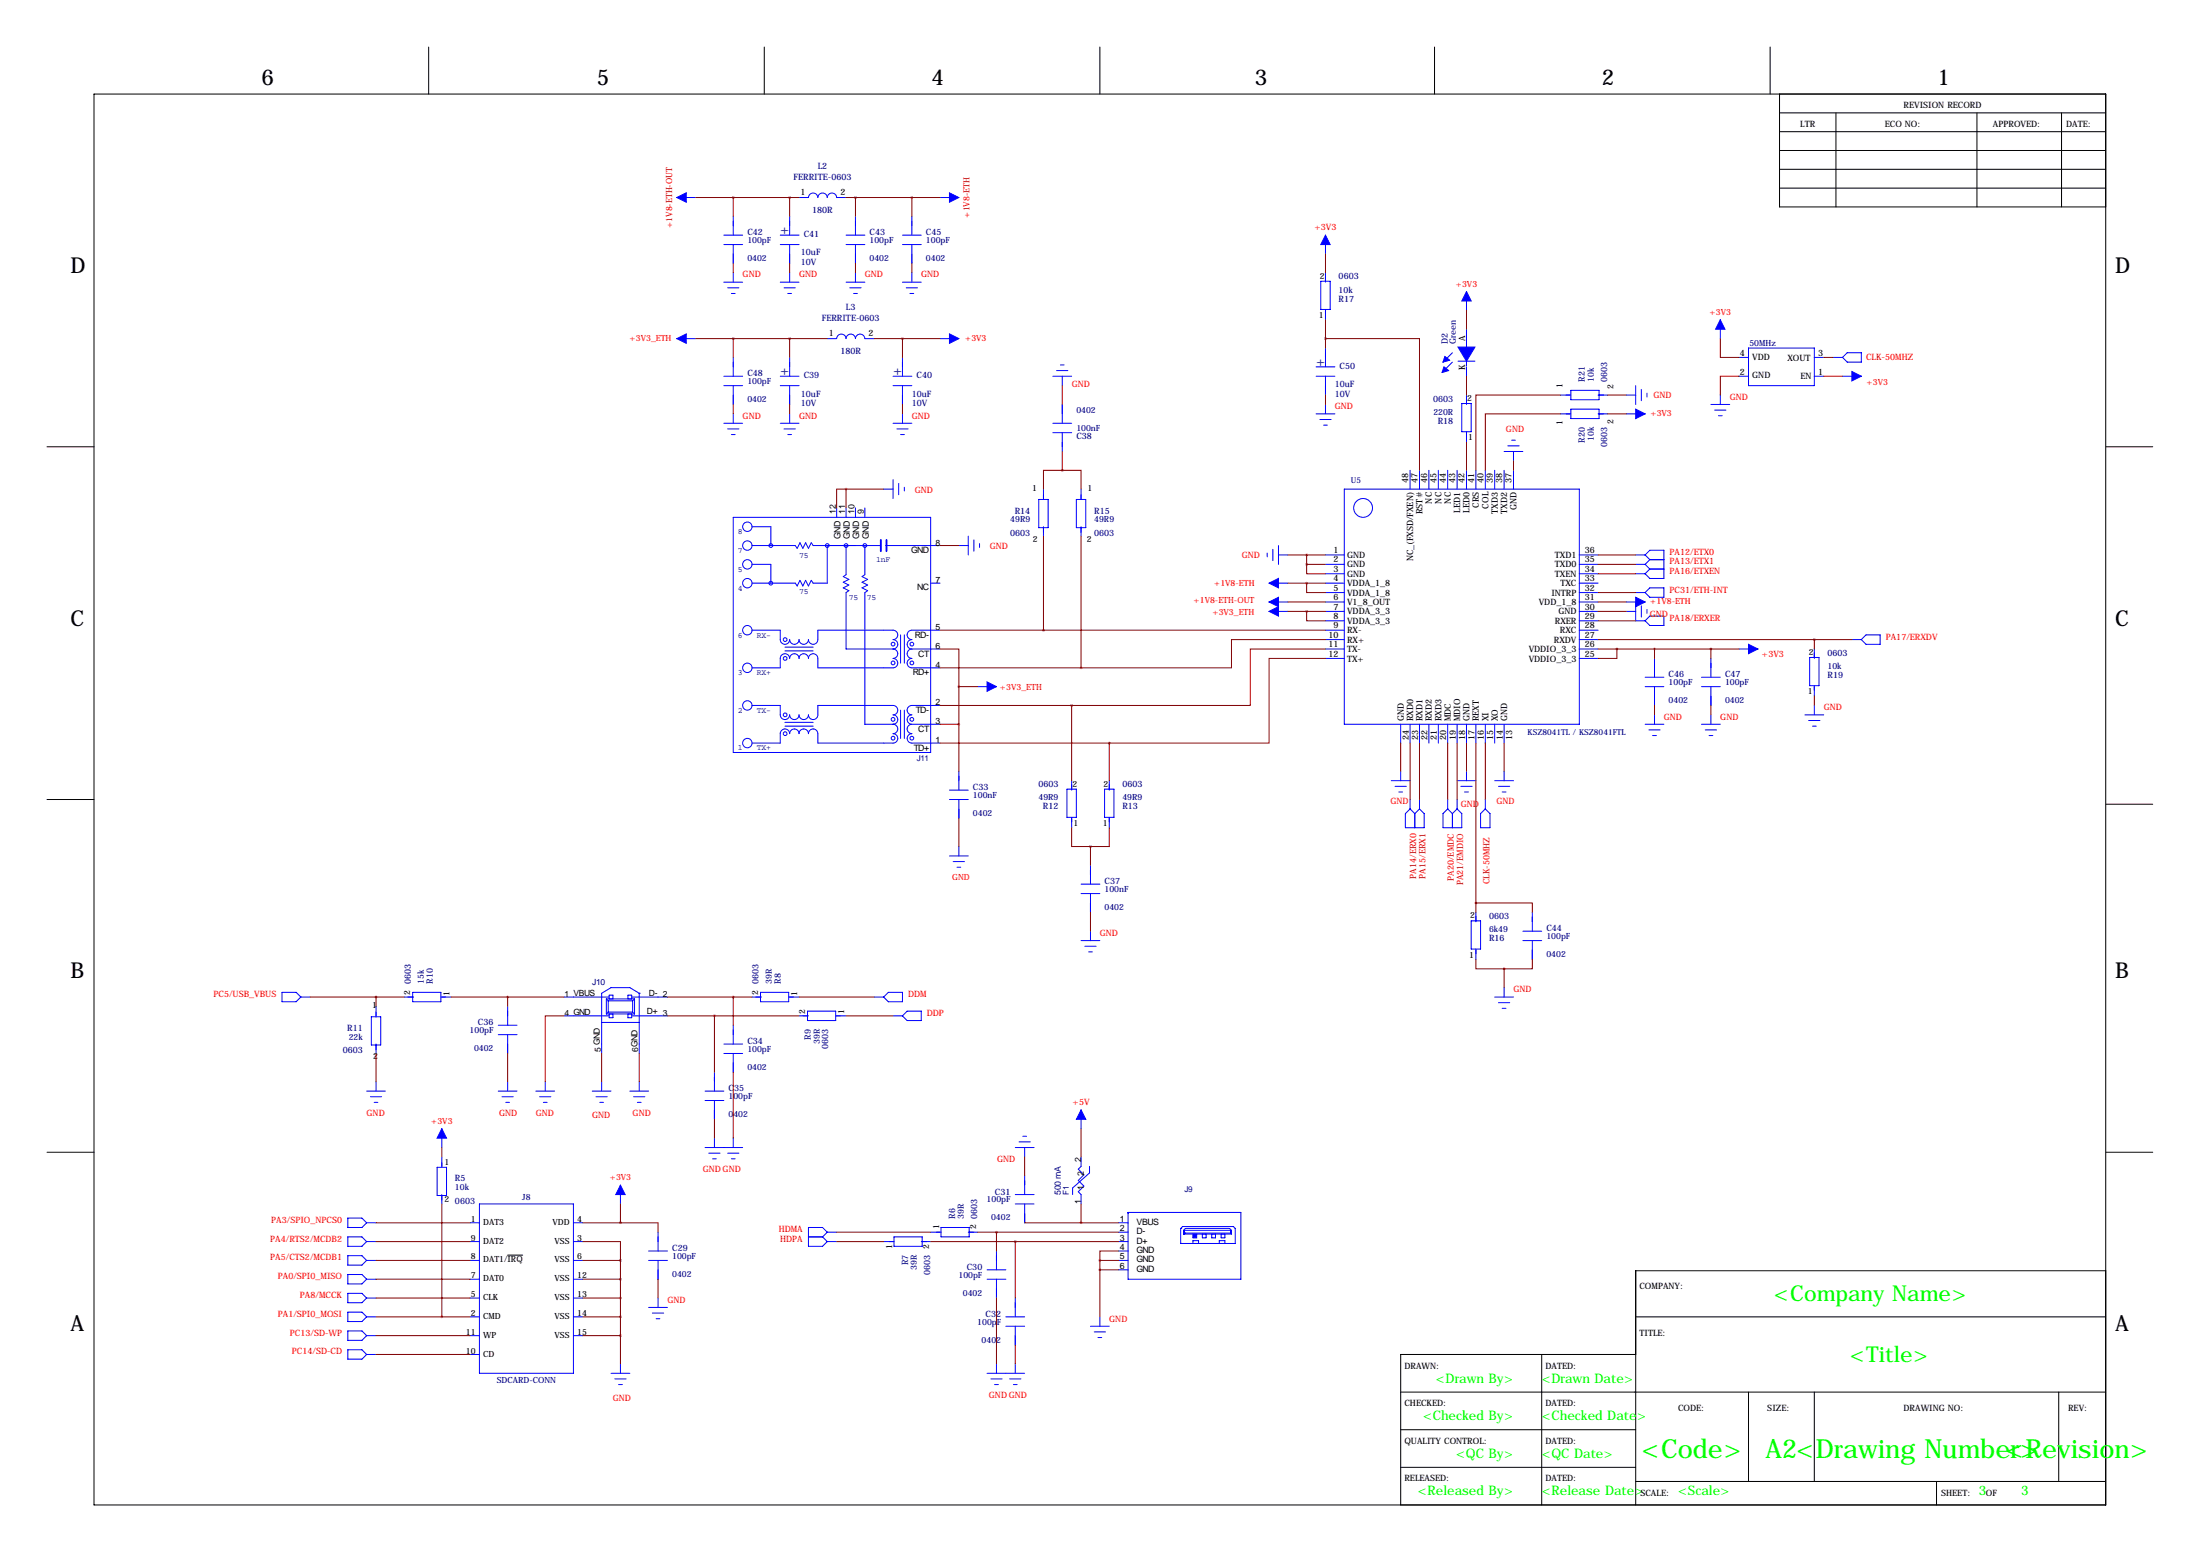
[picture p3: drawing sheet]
<svg xmlns="http://www.w3.org/2000/svg" width="594mm" height="419mm" viewBox="0 0 594 419" stroke-linecap="round" stroke-linejoin="round" font-family="sans-serif">
<g fill="none" stroke="#000" stroke-width=".27">
<path d="M115.8 12.7v12.7M206.5 12.7v12.7M297.2 12.7v12.7M387.6 12.7v12.7M478.3 12.7v12.7M25.4 25.4h543.6v381h-543.6zM480.8 25.4v30.5h88.2M480.8 30.5h88.2M480.8 35.6h88.2M496.1 30.5v25.4M534.2 30.5v25.4M557 30.5v25.4"/>
<path d="M480.8 40.6h88.2M480.8 45.7h88.2M480.8 50.8h88.2M12.7 120.6h12.7M569 120.6h12.7M12.7 215.9h12.7M569 217.2h12.7M12.7 311.1h12.7M569 311.1h12.7M137.1 338.9h4.1M442 355.6h127M569 343.2h-127v63.2"/>
<path d="M378.5 375.9h190.5M416.6 365.8v40.6M442 365.8h-63.5v40.6M472.4 375.9v24.1M490.2 375.9v24.1M556.3 375.9v24.1M378.5 386.1h63.5M378.5 396.2h63.5M442 400h127M523.2 400v6.4"/>
</g>
<g fill="none" stroke="#00f" stroke-width=".27">
<path d="M182.9 53.3h5.1M198.1 58.4v5.1M213.4 58.4v5.1M215.9 53.3h2.5M218.4 53.3a1.27 1.27 0 0 1 1.3-1.2 1.27 1.27 0 0 1 1.3 1.2M221 53.3a1.27 1.27 0 0 1 1.3-1.2 1.27 1.27 0 0 1 1.2 1.2M223.5 53.3a1.27 1.27 0 0 1 1.3-1.2 1.27 1.27 0 0 1 1.3 1.2h2.5M231.1 58.4v5.1M246.4 58.4v5.1M254 53.3h5.1M195.6 63.5h5.1M195.6 66h5.1"/>
<path d="M195.6 76.2h5.1M196.6 77.7h3M197.6 79.2h1M198.1 66v5.1M198.1 73.7v2.5M210.8 63.5h5.1M210.8 66h5.1M210.8 76.2h5.1M211.8 77.7h3.1M212.9 79.2h1M213.4 66v5.1M213.4 73.7v2.5"/>
<path d="M228.6 63.5h5.1M228.6 66h5.1M228.6 76.2h5.1M229.6 77.7h3.1M230.6 79.2h1M231.1 66v5.1M231.1 73.7v2.5M243.8 63.5h5.1M243.8 66h5.1M243.8 76.2h5.1M244.9 77.7h3M245.9 79.2h1"/>
<path d="M246.4 66v5.1M246.4 73.7v2.5M356.9 75.9h2.5v7.7h-2.5zM358.1 63.5v5.1M358.1 73.7v2.5M396.2 78.7v5.1M182.9 91.4h5.1M198.1 96.5v5.1M213.4 96.5v5.1M223.5 91.4h2.6M226.1 91.4a1.27 1.27 0 0 1 1.2-1.2 1.27 1.27 0 0 1 1.3 1.2M228.6 91.4a1.27 1.27 0 0 1 1.3-1.2 1.27 1.27 0 0 1 1.2 1.2"/>
<path d="M231.1 91.4a1.27 1.27 0 0 1 1.3-1.2 1.27 1.27 0 0 1 1.3 1.2h2.5M243.8 96.5v5.1M254 91.4h5.1M286.5 98.6h1M355.6 99.1h5.1M358.1 83.6v2.8M358.1 94v5.1M392.4 95.2l-2.5 2.6M392.4 97.8l-2.5 2.5M394 97.5h4.5M396.2 88.9v9.9M396.2 99.1v2.5"/>
<path d="M464.8 86.4v5M469.9 96.5h2.5M472.4 94h17.8v10.1h-17.8zM490.2 96.5h2.6M495.3 96.5h2.5M497.8 96.5l1.3-1.3h3.8v2.6h-3.8zM195.6 114.3h5.1M195.6 101.6h5.1M195.6 104.1h5.1M196.6 115.8h3M197.6 117.3h1M198.1 104.1v5.1"/>
<path d="M198.1 111.8v2.5M210.8 114.3h5.1M210.8 101.6h5.1M210.8 104.1h5.1M211.8 115.8h3.1M212.9 117.3h1M213.4 104.1v5.1M213.4 111.8v2.5M241.3 114.3h5.1M241.3 101.6h5.1M241.3 104.1h5.1M242.3 115.8h3.1"/>
<path d="M243.3 117.3h1M243.8 104.1v5.1M243.8 111.8v2.5M284.5 116.8h5.1M284.5 114.3h5.1M284.5 101.6h5.1M285.5 100.1h3M287 101.6v2.5M287 109.2v5.1M287 116.8v5.1M355.6 101.6h5.1M355.6 111.8h5.1"/>
<path d="M356.6 113.3h3.1M357.6 114.8h1M358.1 101.6v5.1M358.1 109.2v2.6M395 109h2.5v7.6h-2.5zM396.2 106.7v2.5M396.2 116.6v2.8M408.4 118.9h1M421.6 111.8h2.8M421.6 106.7h2.8M424.4 105.4h7.7v2.5h-7.7zM424.4 110.5h7.7v2.5h-7.7z"/>
<path d="M431.8 111.8h2.5M431.8 106.7h2.5M439.4 111.8h5.1M439.4 106.7h2.6M442 104.1v5.1M443.5 105.2v3M445 106.2v1M462.3 109.2h5.1M463.3 110.7h3M464.3 112.3h1M464.8 106.7v2.5M469.9 101.6h2.5"/>
<path d="M490.2 101.6h2.6M497.8 101.6h5.1M198.1 139.7h53.4v63.5h-53.4zM226.1 137.2v2.5M228.6 137.2v2.5M231.1 137.2v2.5M233.7 137.2v2.5M238.8 132.1h2.5M241.3 129.5v5.1M242.8 130.6v3M244.3 131.6v1M280.7 134.9h2.5v7.6h-2.5z"/>
<path d="M281.9 132.1v2.8M290.8 134.9h2.6v7.6h-2.6zM292.1 132.1v2.8M363.2 132.1h63.5v63.5h-63.5zM381 127v5.1M383.5 127v5.1M386.1 127v5.1M388.6 127v5.1M391.2 127v5.1M393.7 127v5.1M396.2 127v5.1M398.8 127v5.1"/>
<path d="M401.3 127v5.1M403.9 127v5.1M406.4 127v5.1M406.4 121.9h5.1M407.4 120.4h3.1M408.9 121.9v2.6M408.9 127v5.1M203.2 152.4h5.1v5.1M203.2 147.3h11.7l.5 .8 .8-1.5 .7 1.5 .8-1.5 .7 1.5 .8-1.5 .5 .7h18.3M203.2 142.2h5.1v5.1M223.5 147.3v10.2h-3.8l-.5-.8-.8 1.5-.7-1.5-.8 1.5-.7-1.5-.8 1.5-.5-.7h-11.7M228.6 147.3v7.9l-.8 .5 1.6 .8-1.6 .7 1.6 .8-1.6 .8 1.6 .7-.8 .5v15.3h12.7"/>
<path d="M233.7 147.3v7.9l-.8 .5 1.5 .8-1.5 .7 1.5 .8-1.5 .8 1.5 .7-.7 .5v35.6h7.6M239.3 147.3h14.7M251.5 157.5h2.5M259.1 147.3h2.5M261.6 144.8v5.1M263.1 145.8v3M264.7 146.8v1M281.9 142.2v2.6M292.1 142.2v2.6M342.4 149.4v1M342.9 157.5h5.1M343.9 148.3v3.1"/>
<path d="M345.4 149.9h2.6M345.4 147.3v5.1M358.1 152.4h5.1M358.1 157.5h5.1M358.1 154.9h5.1M358.1 149.9h5.1M426.7 152.4h5.1M426.7 157.5h5.1M426.7 154.9h5.1M426.7 149.9h5.1M442 152.4h2.5M442 154.9h2.5"/>
<path d="M442 149.9h2.5M444.5 149.9l1.3 1.2M444.5 149.9l1.3-1.3h3.8v7.6h-3.8l-1.3-1.3M444.5 152.4l1.3 1.3M445.8 151.1h3.8M445.8 153.7h3.8M445.8 151.1l-1.3 1.3M445.8 153.7l-1.3 1.2M203.2 170.2h7.6v2.5a1.27 1.27 0 0 0 1.3 1.3 1.27 1.27 0 0 0 1.3-1.3 1.27 1.27 0 0 0 1.2 1.3 1.27 1.27 0 0 0 1.3-1.3 1.27 1.27 0 0 0 1.3 1.3 1.27 1.27 0 0 0 1.2-1.3 1.27 1.27 0 0 0 1.3 1.3 1.27 1.27 0 0 0 1.3-1.3v-2.5h20.3a1.27 1.27 0 0 1 1.3 1.2 1.27 1.27 0 0 1-1.3 1.3 1.27 1.27 0 0 1 1.3 1.3 1.27 1.27 0 0 1-1.3 1.3M212.1 175.8h7.6M212.1 174.8h7.6M241.3 175.3a1.27 1.27 0 0 1 1.3 1.2 1.27 1.27 0 0 1-1.3 1.3 1.27 1.27 0 0 1 1.3 1.3 1.27 1.27 0 0 1-1.3 1.2h-20.3v-2.5a1.27 1.27 0 0 0-1.3-1.3 1.27 1.27 0 0 0-1.3 1.3 1.27 1.27 0 0 0-1.2-1.3 1.27 1.27 0 0 0-1.3 1.3 1.27 1.27 0 0 0-1.3-1.3 1.27 1.27 0 0 0-1.2 1.3 1.27 1.27 0 0 0-1.3-1.3 1.27 1.27 0 0 0-1.3 1.3v2.5h-7.6"/>
<path d="M241.3 175.3h.1M243.3 171.4v7.7M244.3 171.4v7.7M246.4 175.3a1.27 1.27 0 0 0-1.3 1.2 1.27 1.27 0 0 0 1.3 1.3 1.27 1.27 0 0 0-1.3 1.3 1.27 1.27 0 0 0 1.3 1.2h7.6M246.4 175.3h7.6M254 170.2h-7.6a1.27 1.27 0 0 0-1.3 1.3 1.27 1.27 0 0 0 1.3 1.2 1.27 1.27 0 0 0-1.3 1.3 1.27 1.27 0 0 0 1.3 1.3M342.9 165.1h5.1M342.9 162.6h5.1M358.1 167.6h5.1M358.1 170.2h5.1M358.1 172.7h5.1M358.1 175.3h5.1"/>
<path d="M358.1 177.8h5.1M358.1 160h5.1M358.1 165.1h5.1M358.1 162.6h5.1M426.7 167.6h5.1M426.7 170.2h5.1M426.7 172.7h5.1M426.7 175.3h5.1M426.7 177.8h5.1M426.7 160h5.1M426.7 165.1h5.1M426.7 162.6h5.1"/>
<path d="M439.4 165.1h2.6M439.4 162.6h5.1M442 162.6v5h2.5M442 160h2.5M443.5 163.6v3M444.5 160l1.3-1.2h3.8v2.5h-3.8zM445 164.6v1M445.8 166.4h3.8v2.5h-3.8l-1.3-1.3zM447 177.8v5.1M462.3 177.8v5.1M469.9 175.3h5.1M488.9 177.5h2.6v7.7h-2.6z"/>
<path d="M490.2 175.3v2.5M500.4 172.7h2.5M504.2 171.4h3.8v2.6h-3.8l-1.3-1.3zM203.2 190.5h7.6v2.5a1.27 1.27 0 0 0 1.3 1.3 1.27 1.27 0 0 0 1.3-1.3 1.27 1.27 0 0 0 1.2 1.3 1.27 1.27 0 0 0 1.3-1.3 1.27 1.27 0 0 0 1.3 1.3 1.27 1.27 0 0 0 1.2-1.3 1.27 1.27 0 0 0 1.3 1.3 1.27 1.27 0 0 0 1.3-1.3v-2.5h20.3a1.27 1.27 0 0 1 1.3 1.3 1.27 1.27 0 0 1-1.3 1.2 1.27 1.27 0 0 1 1.3 1.3 1.27 1.27 0 0 1-1.3 1.3M212.1 196.1h7.6M212.1 195.1h7.6M241.3 195.6a1.27 1.27 0 0 1 1.3 1.3 1.27 1.27 0 0 1-1.3 1.2 1.27 1.27 0 0 1 1.3 1.3 1.27 1.27 0 0 1-1.3 1.3h-20.3v-2.6a1.27 1.27 0 0 0-1.3-1.3 1.27 1.27 0 0 0-1.3 1.3 1.27 1.27 0 0 0-1.2-1.3 1.27 1.27 0 0 0-1.3 1.3 1.27 1.27 0 0 0-1.3-1.3 1.27 1.27 0 0 0-1.2 1.3 1.27 1.27 0 0 0-1.3-1.3 1.27 1.27 0 0 0-1.3 1.3v2.6h-7.6M241.3 195.6h.1M243.3 191.8v7.6M244.3 191.8v7.6M246.4 195.6a1.27 1.27 0 0 0-1.3 1.3 1.27 1.27 0 0 0 1.3 1.2 1.27 1.27 0 0 0-1.3 1.3 1.27 1.27 0 0 0 1.3 1.3h7.6M246.4 195.6h7.6"/>
<path d="M254 190.5h-7.6a1.27 1.27 0 0 0-1.3 1.3 1.27 1.27 0 0 0 1.3 1.2 1.27 1.27 0 0 0-1.3 1.3 1.27 1.27 0 0 0 1.3 1.3M264.2 185.4h5M378.5 195.6v5.1M381 195.6v5.1M383.5 195.6v5.1M386.1 195.6v5.1M388.6 195.6v5.1M391.2 195.6v5.1M393.7 195.6v5.1M396.2 195.6v5.1M398.8 195.6v5.1M401.3 195.6v5.1"/>
<path d="M403.9 195.6v5.1M406.4 195.6v5.1M444.5 195.6h5.1M444.5 182.9h5.1M444.5 185.4h5.1M445.5 197.1h3.1M446.5 198.6h1M447 185.4v5.1M447 193v2.6M459.7 195.6h5.1M459.7 182.9h5.1M459.7 185.4h5.1"/>
<path d="M460.8 197.1h3M461.8 198.6h1M462.3 185.4v5.1M462.3 193v2.6M487.7 193h5.1M488.7 194.6h3M489.7 196.1h1M490.2 185.2v2.8M490.2 190.5v2.5M256.5 213.4h5.1M256.5 215.9h5.1M259.1 208.3v5.1"/>
<path d="M259.1 215.9v5.1M288.3 213.1h2.5v7.6h-2.5zM289.6 210.8v2.6M298.4 213.1h2.6v7.6h-2.6zM299.7 210.8v2.6M375.9 210.8h5.1M376.9 212.3h3.1M378 213.9h1M378.5 208.3v2.5M381 215.9v2.5M381 218.4l-1.3 1.3v3.8h5.1v-3.8l-1.3-1.3M381 218.4l1.3 1.3"/>
<path d="M382.3 219.7v3.8M383.5 215.9v2.5M383.5 218.4l-1.2 1.3M391.2 215.9v2.5M391.2 218.4l-1.3 1.3v3.8h5.1v-3.8l-1.3-1.3M391.2 218.4l1.2 1.3M392.4 219.7v3.8M393.7 215.9v2.5M393.7 210.8h5.1M393.7 218.4l-1.3 1.3M394.7 212.3h3.1M395.7 213.9h1"/>
<path d="M396.2 208.3v2.5M400 219.7l1.3-1.3 1.3 1.3v3.8h-2.6zM401.3 215.9v2.5M403.9 210.8h5M404.9 212.3h3M405.9 213.9h1M406.4 208.3v2.5M256.5 231.1h5.1M257.6 232.7h3M258.6 234.2h1M259.1 228.6v2.5M289.6 220.7v2.8"/>
<path d="M292.1 238.8h5.1M294.6 233.7v5.1M299.7 220.7v2.8M292.1 241.3h5.1M292.1 254h5.1M293.1 255.5h3.1M294.1 257h1M294.6 241.3v5.1M294.6 251.5v2.5M397.5 248.7h2.5v7.6h-2.5zM398.8 246.4v2.5M398.8 256.3v2.8"/>
<path d="M411.5 251.5h5.1M411.5 254h5.1M414 246.4v5.1M414 254v5.1M76.2 268h3.8l1.3 1.2-1.3 1.3h-3.8zM81.3 269.2h2.5M100.3 274.6h2.6v7.6h-2.6zM101.6 271.8v2.8M109.2 269.2h2.6M111.5 268h7.6v2.5h-7.6zM119.1 269.2h2.8M134.6 276.9h5.1"/>
<path d="M134.6 279.4h5.1M137.2 271.8v5.1M137.2 279.4v5.1M152.4 269.2h12.2M152.4 274.3h12.2M162.6 276.1h10.1M163.8 269.7h7.6M163.8 273.8h7.6M163.8 269.7v4.1M163.8 269.7l.5 .6M164.3 270.3v3M164.3 270.3h6.6"/>
<path d="M164.3 273.3h6.6M164.3 273.3l-.5 .5M164.6 269.7v-1h1v1M164.6 273.8v1h1v-1M169.7 269.7v-1h1v1M169.7 273.8v1h1v-1M170.7 269.2h9.6M170.7 274.3h9.6M170.9 270.3v3M170.9 273.3l.5 .5M171.4 269.7v4.1M171.4 269.7l-.5 .6"/>
<path d="M172.7 268.2h.1M172.7 268.2v16.3M172.7 268.2l-2.5-1.5h-5.1l-2.5 1.5v16.3M198.1 276.9v5M203.2 269.2h2.5M205.5 268h7.6v2.5h-7.6zM213.1 269.2h2.8M215.9 274.3h2.5M218.2 273h7.6v2.6h-7.6zM225.8 274.3h2.8M236.2 269.2h2.6M238.8 269.2l1.2-1.2h3.8v2.5h-3.8z"/>
<path d="M241.3 274.3h2.5M245.1 273h3.8v2.6h-3.8l-1.3-1.3zM403.9 269.2h5M404.9 270.8h3M405.9 272.3h1M406.4 266.7v2.5M99.1 294.6h5M100.1 296.2h3M101.1 297.7h1M101.6 281.9v2.6M101.6 292.1v2.5M134.6 294.6h5.1"/>
<path d="M135.6 296.2h3.1M136.7 297.7h1M137.2 292.1v2.5M144.8 294.6h5.1M145.8 296.2h3M146.8 297.7h1M147.3 292.1v2.5M160 294.6h5.1M161 296.2h3.1M162.1 297.7h1M162.6 292.1v2.5M170.2 294.6h5.1"/>
<path d="M171.2 296.2h3M172.2 297.7h1M172.7 292.1v2.5M190.5 294.6h5.1M190.5 297.2h5.1M193 289.6v5M193 297.2v5.1M195.6 281.9h5.1M195.6 284.5h5.1M198.1 284.5v5.1M292.1 299.7v5.1M118.1 315.2h2.5v7.6h-2.5z"/>
<path d="M119.4 304.8v5.1M119.4 312.4v2.8M190.5 309.9h10.2M191.5 311.4h3.1M192.5 312.9h1M193 307.3v2.6M196.6 311.4h3M197.6 312.9h1M198.1 307.3v2.6M274.3 309.9h5.1M275.3 308.4h3.1M276.4 306.8h1"/>
<path d="M276.9 309.9v2.5M276.9 317.5v5.1M292.1 312.4v2.6l-.8 .7 1.6 1.5-1.6 1.6 1.6 1.5-1.6 1.5 .8 .8v2.5M294.4 315v1.7l-4.6 4.1v1.8M94 334h3.8l1.3 1.3-1.3 1.2h-3.8zM94 328.9h3.8l1.3 1.3-1.3 1.3h-3.8zM94 339.1h3.8l1.3 1.3-1.3 1.2h-3.8zM99.1 330.2h2.5M99.1 335.3h2.5M119.4 322.6v2.5M127 330.2h2.5M127 335.3h2.5"/>
<path d="M129.5 325.1h25.4v45.7h-25.4zM154.9 330.2h2.6M154.9 335.3h2.6M167.6 320v5.1M175.3 337.8h5M177.8 332.7v5.1M218.4 334h3.8M222.2 334l1.3 1.3M223.5 335.3h2.6M223.5 332.7h2.6M223.5 332.7l-1.3-1.2h-3.8v5h3.8l1.3-1.2M223.5 332.7l-1.3 1.3"/>
<path d="M238.8 335.3h2.8M241.6 334h7.6v2.5h-7.6zM248.9 335.3h2.6M251.5 332.7h2.8M254.3 331.5h7.6v2.5h-7.6zM261.6 332.7h2.6M269.2 337.8v5.1M274.3 325.1h5.1M274.3 322.6h5.1M276.9 325.1v5.1M302.3 330.2h2.5M302.3 335.3h2.5"/>
<path d="M302.3 337.8h2.5M302.3 332.7h2.5M304.8 327.4h30.5v18h-30.5zM319 331.7h.1M319.5 331.2h13.7l.6 .5v4.1h-14.8v-4.1zM319.8 333.2h.1M319.8 332.2l.5-.5h11.9l.5 .5v1h-12.9zM320 333h.1M320 332.2h12.5v.8h-12.5zM322.3 335.8v-.8h1.5v.8M324.9 333.2v1.1h1v-1.1M327.4 333.2v1.1h1v-1.1"/>
<path d="M329.4 335.8v-.8h1.6v.8M329.9 333.2v1.1h1.1v-1.1M94 344.2h3.8l1.3 1.2-1.3 1.3h-3.8zM94 349.2h3.8l1.3 1.3-1.3 1.3h-3.8zM94 354.3h3.8l1.3 1.3-1.3 1.3h-3.8zM94 359.4h3.8l1.3 1.3-1.3 1.2h-3.8zM99.1 340.4h2.5M99.1 345.4h2.5M99.1 350.5h2.5M99.1 355.6h2.5M127 340.4h2.5M127 345.4h2.5"/>
<path d="M127 350.5h2.5M127 355.6h2.5M154.9 340.4h2.6M154.9 345.4h2.6M154.9 350.5h2.6M154.9 355.6h2.6M175.3 340.4h5M175.3 353.1h5M176.3 354.6h3M177.3 356.1h1M177.8 340.4v5M177.8 350.5v2.6"/>
<path d="M266.7 345.4h5.1M266.7 342.9h5.1M269.2 345.4v5.1M271.8 355.6h5.1M271.8 358.1h5.1M274.3 350.5v5.1M274.3 358.1v5.1M294.6 358.1h5.1M295.7 359.7h3M297.2 355.6v2.5M302.3 340.4h2.5M302.3 342.9h2.5"/>
<path d="M94 364.5h3.8l1.3 1.3-1.3 1.2h-3.8zM99.1 360.7h2.5M99.1 365.8h2.5M127 360.7h2.5M127 365.8h2.5M154.9 360.7h2.6M165.1 370.8h5.1M166.1 372.4h3.1M167.1 373.9h1M167.6 368.3v2.5M266.7 370.8h10.2M267.7 372.4h3.1"/>
<path d="M268.7 373.9h1M269.2 368.3v2.5M272.8 372.4h3M273.8 373.9h1M274.3 368.3v2.5M296.7 361.2h1"/>
<circle cx="368.3" cy="137.2" r="2.54"/>
<circle cx="201.9" cy="157.5" r="1.27"/>
<circle cx="201.9" cy="142.2" r="1.27"/>
<circle cx="201.9" cy="147.3" r="1.27"/>
<circle cx="201.9" cy="152.4" r="1.27"/>
<circle cx="208.3" cy="147.3" r=".51"/>
<circle cx="208.3" cy="157.5" r=".51"/>
<circle cx="223.5" cy="147.3" r=".51"/>
<circle cx="228.6" cy="147.3" r=".51"/>
<circle cx="233.7" cy="147.3" r=".51"/>
<circle cx="201.9" cy="170.2" r="1.27"/>
<circle cx="212.1" cy="172.7" r=".51"/>
<circle cx="212.1" cy="177.8" r=".51"/>
<circle cx="241.3" cy="179" r=".51"/>
<circle cx="241.3" cy="173.9" r=".51"/>
<circle cx="246.4" cy="179" r=".51"/>
<circle cx="246.4" cy="173.9" r=".51"/>
<circle cx="201.9" cy="180.3" r="1.27"/>
<circle cx="201.9" cy="190.5" r="1.27"/>
<circle cx="212.1" cy="198.1" r=".51"/>
<circle cx="212.1" cy="193" r=".51"/>
<circle cx="241.3" cy="194.3" r=".51"/>
<circle cx="241.3" cy="199.3" r=".51"/>
<circle cx="246.4" cy="194.3" r=".51"/>
<circle cx="246.4" cy="199.3" r=".51"/>
<circle cx="201.9" cy="200.7" r="1.27"/>
</g>
<g fill="#00f" stroke="#00f" stroke-width=".27">
<path d="M322.3 333.2h1v1.1h-1z"/>
<path d="M396.2 93.7h2.3l-2.3 3.8z"/>
<path d="M394 93.7h2.2v3.8z"/>
<path d="M390.4 96.3l1.3 1-1.8 .5z"/>
<path d="M390.1 99.1l1.3 1-1.8 .5z"/>
<path d="M167.6 320l1.3 2.6h-2.5z"/>
<path d="M119.4 304.8l1.2 2.5h-2.5z"/>
<path d="M292.1 299.7l1.3 2.6h-2.6z"/>
<path d="M342.9 165.1l2.5-1.3v2.6z"/>
<path d="M472.4 174l2.6 1.3-2.6 1.2z"/>
<path d="M266.7 184.1l2.5 1.3-2.5 1.3z"/>
<path d="M182.9 91.4l2.5-1.2v2.5z"/>
<path d="M256.5 90.2l2.6 1.2-2.6 1.3z"/>
<path d="M256.5 52.1l2.6 1.2-2.6 1.3z"/>
<path d="M182.9 53.3l2.5-1.2v2.5z"/>
<path d="M342.9 162.6l2.5-1.3v2.5z"/>
<path d="M342.9 157.5l2.5-1.3v2.6z"/>
<path d="M442 161.3l2.5 1.3-2.5 1.2z"/>
<path d="M464.8 86.4l1.3 2.5h-2.6z"/>
<path d="M500.4 100.3l2.5 1.3-2.5 1.3z"/>
<path d="M396.2 78.7l1.3 2.6h-2.5z"/>
<path d="M358.1 63.5l1.3 2.5h-2.5z"/>
<path d="M442 110.5l2.5 1.3-2.5 1.2z"/>
</g>
<path d="M238 145.8v3M239.5 145.8v3" fill="none" stroke="#00f" stroke-width=".51"/>
<g fill="none" stroke="#800000" stroke-width=".27">
<path d="M188 53.3h27.9M198.1 53.3v5.1M213.4 53.3v5.1M228.6 53.3h25.4M231.1 53.3v5.1M246.4 53.3v5.1M198.1 71.1v2.6M213.4 71.1v2.6M231.1 71.1v2.6M246.4 71.1v2.6M358.1 68.6v5.1M188 91.4h35.5"/>
<path d="M198.1 91.4v5.1M213.4 91.4v5.1M236.2 91.4h17.8M243.8 91.4v5.1M358.1 91.4h25.4v35.6M358.1 86.4v7.6M396.2 83.8v5.1M464.8 91.4v5.1h5.1M492.8 96.5h2.5M198.1 109.2v2.6M213.4 109.2v2.6M243.8 109.2v2.6"/>
<path d="M287 104.1v5.1M358.1 106.7v2.5M396.2 101.6v5.1M396.2 119.4v7.6M421.6 111.8h-20.3v15.2M421.6 106.7h-22.8v20.3M434.3 111.8h5.1M434.3 106.7h5.1M469.9 101.6h-5.1v5.1M492.8 101.6h5M228.6 132.1h-2.5v5.1M228.6 132.1v5.1"/>
<path d="M228.6 132.1h10.2M287 127h-5.1v5.1M287 127h5.1v5.1M287 121.9v5.1M408.9 124.5v2.5M254 147.3h5.1M281.9 144.8v25.4M292.1 144.8v35.5M348 149.9h10.1M348 157.5h10.1M353.1 152.4v2.5h5M353.1 157.5v2.5h5"/>
<path d="M353.1 152.4h5M353.1 149.9v2.5M431.8 149.9h10.2M431.8 152.4h10.2M431.8 154.9h10.2M254 175.3h5.1v10.1M254 170.2h104.1M348 165.1h10.1M348 162.6h10.1M353.1 165.1v2.5h5M358.1 177.8h-15.2v22.9h-43.2M358.1 175.3h-20.3v15.2h-48.2"/>
<path d="M358.1 172.7h-25.4v7.6h-40.6M431.8 165.1h7.6M431.8 175.3h38.1M431.8 162.6h7.6M431.8 172.7h68.6M431.8 167.6h10.2M431.8 160h10.2M436.9 175.3v2.5h-5.1M447 175.3v2.5M462.3 175.3v2.5M490.2 172.7v2.6M254 180.3h38.1"/>
<path d="M254 190.5h35.6M254 195.6h5.1M259.1 185.4v22.9M259.1 185.4h5.1M289.6 190.5v20.3M447 190.5v2.5M462.3 190.5v2.5M490.2 188v2.5M254 200.7h45.7M299.7 200.7v10.1M378.5 200.7v7.6M381 200.7v15.2"/>
<path d="M383.5 200.7v15.2M391.2 200.7v15.2M393.7 200.7v15.2M396.2 200.7v7.6M398.8 200.7v45.7M401.3 200.7v15.2M406.4 200.7v7.6M259.1 221v7.6M289.6 223.5v5.1h5M294.6 228.6v5.1M299.7 223.5v5.1h-5.1M294.6 246.4v5.1"/>
<path d="M398.8 259.1v2.5h7.6M398.8 243.8h15.2v2.6M414 259.1v2.5h-7.6M83.8 269.2h25.4M101.6 269.2v2.6M121.9 269.2h30.5M137.2 269.2v2.6M152.4 274.3h-5.1v17.8M180.3 274.3h35.6M180.3 269.2h22.9M193 274.3v15.3M198.1 269.2v7.7"/>
<path d="M215.9 269.2h20.3M228.6 274.3h12.7M406.4 261.6v5.1M101.6 284.5v7.6M137.2 284.5v7.6M162.6 284.5v7.6M172.7 284.5v7.6M198.1 289.6v17.7M119.4 309.9v2.5M193 302.3v5M276.9 312.4v5.1M292.1 304.8v7.6"/>
<path d="M101.6 330.2h25.4M101.6 335.3h25.4M119.4 325.1v30.5M157.5 335.3h10.1v5.1M157.5 330.2h10.1M167.6 330.2h10.2v2.5M167.6 325.1v5.1M226.1 335.3h12.7M226.1 332.7h25.4M251.5 335.3h50.8M264.2 332.7h38.1M269.2 332.7v5.1"/>
<path d="M274.3 335.3v15.2M276.9 330.2h25.4M292.1 325.1v5.1M302.3 337.8h-5.1v2.6M101.6 340.4h25.4M101.6 345.4h25.4M101.6 350.5h25.4M101.6 355.6h25.4M157.5 340.4h10.1M157.5 345.4h10.1M157.5 350.5h10.1M157.5 355.6h10.1"/>
<path d="M167.6 340.4v27.9M177.8 345.4v5.1M269.2 350.5v17.8M297.2 340.4h5.1M297.2 340.4v15.2M297.2 342.9h5.1M101.6 360.7h25.4M101.6 365.8h25.4M157.5 360.7h10.1M274.3 363.2v5.1"/>
</g>
<path d="M167.6 360.7a.05 .05 0 0 0 .1 0 .05 .05 0 0 0-.1 0zM167.6 355.6a.05 .05 0 0 0 .1 0 .05 .05 0 0 0-.1 0zM167.6 350.5a.05 .05 0 0 0 .1 0 .05 .05 0 0 0-.1 0zM167.6 345.4a.05 .05 0 0 0 .1 0 .05 .05 0 0 0-.1 0zM167.6 340.4a.05 .05 0 0 0 .1 0 .05 .05 0 0 0-.1 0zM167.6 330.2a.05 .05 0 0 0 .1 0 .05 .05 0 0 0-.1 0zM269.2 332.7a.05 .05 0 0 0 .1 0 .05 .05 0 0 0-.1 0zM193 274.3a.05 .05 0 0 0 .1 0 .05 .05 0 0 0-.1 0zM137.1 269.2a.05 .05 0 0 0 .1 0 .05 .05 0 0 0-.1 0zM353 149.9a.05 .05 0 0 0 .1 0 .05 .05 0 0 0-.1 0zM353 152.4a.05 .05 0 0 0 .1 0 .05 .05 0 0 0-.1 0zM353 165.1a.05 .05 0 0 0 .1 0 .05 .05 0 0 0-.1 0zM289.5 190.5a.05 .05 0 0 0 .1 0 .05 .05 0 0 0-.1 0zM294.6 228.6a.05 .05 0 0 0 .1 0 .05 .05 0 0 0-.1 0zM213.3 91.4a.05 .05 0 0 0 .1 0 .05 .05 0 0 0-.1 0zM243.8 91.4a.05 .05 0 0 0 .1 0 .05 .05 0 0 0-.1 0zM281.9 170.2a.05 .05 0 0 0 .1 0 .05 .05 0 0 0-.1 0zM231.1 53.3a.05 .05 0 0 0 .1 0 .05 .05 0 0 0-.1 0zM213.3 53.3a.05 .05 0 0 0 .1 0 .05 .05 0 0 0-.1 0zM353 157.5a.05 .05 0 0 0 .1 0 .05 .05 0 0 0-.1 0zM447 175.3a.05 .05 0 0 0 .1 0 .05 .05 0 0 0-.1 0zM358.1 91.4a.05 .05 0 0 0 .1 0 .05 .05 0 0 0-.1 0z" fill="#800000" stroke="#800000" stroke-width=".63"/>
<g font-size="7.1" fill="#0f0">
<text x="443.5" y="393.7">&lt;Code&gt;</text>
<text x="477.1" y="393.7">A2&lt;Drawing Number&gt;</text>
<text x="542" y="393.7">&lt;Revision&gt;</text>
</g>
<g font-size="5.9">
<text x="70.6" y="22.9">6</text>
<text x="161.3" y="22.9">5</text>
<text x="251.7" y="22.9">4</text>
<text x="339.1" y="22.9">3</text>
<text x="432.8" y="22.9">2</text>
<text x="523.5" y="22.9">1</text>
<text x="19" y="73.7">D</text>
<text x="571.5" y="73.7">D</text>
<text x="19" y="168.9">C</text>
<text x="571.5" y="168.9">C</text>
<text x="19" y="264.2">B</text>
<text x="571.5" y="264.2">B</text>
<text x="19" y="359.4">A</text>
<text x="571.5" y="359.4">A</text>
</g>
<g font-size="5.9" fill="#0f0">
<text x="479.3" y="351.3">&lt;Company Name&gt;</text>
<text x="499.8" y="367.8">&lt;Title&gt;</text>
</g>
<g font-size="3.6" fill="#000080">
<text x="210.8" y="63.2">+</text>
<text x="210.8" y="101.3">+</text>
<text x="241.3" y="101.3">+</text>
<text x="355.6" y="98.8">+</text>
</g>
<g font-size="3.6" fill="#0f0">
<text x="387.9" y="373.4">&lt;Drawn By&gt;</text>
<text x="416.6" y="373.4">&lt;Drawn Date&gt;</text>
<text x="384.5" y="383.5">&lt;Checked By&gt;</text>
<text x="416.6" y="383.5">&lt;Checked Date&gt;</text>
<text x="393.5" y="393.7">&lt;QC By&gt;</text>
<text x="416.6" y="393.7">&lt;QC Date&gt;</text>
<text x="383.1" y="403.8">&lt;Released By&gt;</text>
<text x="416.6" y="403.8">&lt;Release Date&gt;</text>
<text x="453.4" y="403.8">&lt;Scale&gt;</text>
<text x="534.7" y="403.8">3</text>
<text x="546.1" y="403.8">3</text>
</g>
<g font-size="2.4">
<text x="514.4" y="29.2">REVISION RECORD</text>
<text x="486.4" y="34.3">LTR</text>
<text x="509.3" y="34.3">ECO NO:</text>
<text x="538.5" y="34.3">APPROVED:</text>
<text x="558.3" y="34.3">DATE:</text>
<text x="216.3" y="52.6">1</text>
<text x="227.1" y="52.6">2</text>
<text x="223.9" y="90.7">1</text>
<text x="234.7" y="90.7">2</text>
<text x="395.9" y="92.2" transform="rotate(-90 395.9 92.2)">A</text>
<text x="395.9" y="99.8" transform="rotate(-90 395.9 99.8)">K</text>
<text x="470.1" y="101.3">2</text>
<text x="470.1" y="96.3">4</text>
<text x="473.5" y="97.1">VDD</text>
<text x="483" y="97.4">XOUT</text>
<text x="491.2" y="96.3">3</text>
<text x="491.2" y="101.3">1</text>
<text x="473.5" y="102.2">GND</text>
<text x="486.5" y="102.4">EN</text>
<text x="380.5" y="130.6" transform="rotate(-90 380.5 130.6)">48</text>
<text x="383" y="130.6" transform="rotate(-90 383 130.6)">47</text>
<text x="385.6" y="130.6" transform="rotate(-90 385.6 130.6)">46</text>
<text x="388.1" y="130.6" transform="rotate(-90 388.1 130.6)">45</text>
<text x="390.7" y="130.6" transform="rotate(-90 390.7 130.6)">44</text>
<text x="393.2" y="130.6" transform="rotate(-90 393.2 130.6)">43</text>
<text x="395.7" y="130.6" transform="rotate(-90 395.7 130.6)">42</text>
<text x="398.3" y="130.6" transform="rotate(-90 398.3 130.6)">41</text>
<text x="400.8" y="130.6" transform="rotate(-90 400.8 130.6)">40</text>
<text x="403.4" y="130.6" transform="rotate(-90 403.4 130.6)">39</text>
<text x="405.9" y="130.6" transform="rotate(-90 405.9 130.6)">38</text>
<text x="408.4" y="130.6" transform="rotate(-90 408.4 130.6)">37</text>
<text x="386.9" y="136" transform="rotate(-90 386.9 136)">NC</text>
<text x="389.5" y="136" transform="rotate(-90 389.5 136)">NC</text>
<text x="392" y="136" transform="rotate(-90 392 136)">NC</text>
<text x="399.6" y="137.2" transform="rotate(-90 399.6 137.2)">CRS</text>
<text x="402.2" y="137.3" transform="rotate(-90 402.2 137.3)">COL</text>
<text x="409.8" y="137.7" transform="rotate(-90 409.8 137.7)">GND</text>
<text x="225.8" y="138.7" transform="rotate(-90 225.8 138.7)">12</text>
<text x="228.3" y="138.7" transform="rotate(-90 228.3 138.7)">11</text>
<text x="230.9" y="138.7" transform="rotate(-90 230.9 138.7)">10</text>
<text x="233.4" y="138.7" transform="rotate(-90 233.4 138.7)">9</text>
<text x="384.4" y="138.8" transform="rotate(-90 384.4 138.8)">RST#</text>
<text x="394.5" y="138.4" transform="rotate(-90 394.5 138.4)">LED1</text>
<text x="397.1" y="138.4" transform="rotate(-90 397.1 138.4)">LED0</text>
<text x="404.7" y="138.7" transform="rotate(-90 404.7 138.7)">TXD3</text>
<text x="407.2" y="138.7" transform="rotate(-90 407.2 138.7)">TXD2</text>
<text x="227.1" y="145.5" transform="rotate(-90 227.1 145.5)">GND</text>
<text x="229.6" y="145.5" transform="rotate(-90 229.6 145.5)">GND</text>
<text x="232.2" y="145.5" transform="rotate(-90 232.2 145.5)">GND</text>
<text x="234.7" y="145.5" transform="rotate(-90 234.7 145.5)">GND</text>
<text x="246.2" y="149.4">GND</text>
<text x="252.7" y="147.3">8</text>
<text x="360.3" y="149.4">1</text>
<text x="428.2" y="149.4">36</text>
<text x="360.3" y="151.9">2</text>
<text x="360.3" y="154.4">3</text>
<text x="364" y="153.2">GND</text>
<text x="364" y="155.8">GND</text>
<text x="364" y="150.7">GND</text>
<text x="381.8" y="151.6" transform="rotate(-90 381.8 151.6)">NC_(FXSD/FXEN)</text>
<text x="420.1" y="155.8">TXEN</text>
<text x="420.1" y="153.2">TXD0</text>
<text x="420.1" y="150.7">TXD1</text>
<text x="428.2" y="154.4">34</text>
<text x="428.2" y="151.9">35</text>
<text x="247.8" y="159.3">NC</text>
<text x="252.7" y="157.5">7</text>
<text x="360.3" y="159.5">5</text>
<text x="360.3" y="157">4</text>
<text x="364" y="160.9">VDDA_1_8</text>
<text x="364" y="158.3">VDDA_1_8</text>
<text x="419.2" y="160.9">INTRP</text>
<text x="421.6" y="158.3">TXC</text>
<text x="428.2" y="159.5">32</text>
<text x="428.2" y="157">33</text>
<text x="360.3" y="167.1">8</text>
<text x="360.3" y="164.6">7</text>
<text x="360.3" y="162.1">6</text>
<text x="364" y="165.9">VDDA_3_3</text>
<text x="364" y="163.4">V1_8_OUT</text>
<text x="415.8" y="163.4">VDD_1_8</text>
<text x="421.1" y="165.9">GND</text>
<text x="428.2" y="167.1">29</text>
<text x="428.2" y="164.6">30</text>
<text x="428.2" y="162.1">31</text>
<text x="247.1" y="172.2">RD-</text>
<text x="252.7" y="170.2">5</text>
<text x="359" y="172.2">10</text>
<text x="360.3" y="169.7">9</text>
<text x="364" y="168.5">VDDA_3_3</text>
<text x="364" y="171">RX-</text>
<text x="364" y="173.6">RX+</text>
<text x="419.8" y="173.6">RXDV</text>
<text x="420.1" y="168.5">RXER</text>
<text x="421.5" y="171">RXC</text>
<text x="428.2" y="172.2">27</text>
<text x="428.2" y="169.7">28</text>
<text x="248.1" y="177.3">CT</text>
<text x="252.7" y="175.3">6</text>
<text x="359" y="174.8">11</text>
<text x="359" y="177.3">12</text>
<text x="364" y="176.1">TX-</text>
<text x="364" y="178.6">TX+</text>
<text x="413.1" y="178.6">VDDIO_3_3</text>
<text x="413.1" y="176.1">VDDIO_3_3</text>
<text x="428.2" y="177.3">25</text>
<text x="428.2" y="174.8">26</text>
<text x="246.6" y="182.4">RD+</text>
<text x="252.7" y="180.3">4</text>
<text x="252.7" y="190.5">2</text>
<text x="247.4" y="192.6">TD-</text>
<text x="248.1" y="197.6">CT</text>
<text x="252.7" y="195.6">3</text>
<text x="379.3" y="194.8" transform="rotate(-90 379.3 194.8)">GND</text>
<text x="381.8" y="194.8" transform="rotate(-90 381.8 194.8)">RXD0</text>
<text x="384.4" y="194.8" transform="rotate(-90 384.4 194.8)">RXD1</text>
<text x="386.9" y="194.8" transform="rotate(-90 386.9 194.8)">RXD2</text>
<text x="389.5" y="194.8" transform="rotate(-90 389.5 194.8)">RXD3</text>
<text x="392" y="194.8" transform="rotate(-90 392 194.8)">MDC</text>
<text x="394.5" y="194.8" transform="rotate(-90 394.5 194.8)">MDIO</text>
<text x="397.1" y="194.8" transform="rotate(-90 397.1 194.8)">GND</text>
<text x="399.6" y="194.8" transform="rotate(-90 399.6 194.8)">REXT</text>
<text x="402.2" y="194.8" transform="rotate(-90 402.2 194.8)">XI</text>
<text x="404.7" y="194.8" transform="rotate(-90 404.7 194.8)">XO</text>
<text x="407.2" y="194.8" transform="rotate(-90 407.2 194.8)">GND</text>
<text x="246.9" y="202.7">TD+</text>
<text x="252.7" y="200.7">1</text>
<text x="380.6" y="199.8" transform="rotate(-90 380.6 199.8)">24</text>
<text x="383.2" y="199.8" transform="rotate(-90 383.2 199.8)">23</text>
<text x="385.7" y="199.8" transform="rotate(-90 385.7 199.8)">22</text>
<text x="388.2" y="199.8" transform="rotate(-90 388.2 199.8)">21</text>
<text x="390.8" y="199.8" transform="rotate(-90 390.8 199.8)">20</text>
<text x="393.3" y="199.8" transform="rotate(-90 393.3 199.8)">19</text>
<text x="395.9" y="199.8" transform="rotate(-90 395.9 199.8)">18</text>
<text x="398.4" y="199.8" transform="rotate(-90 398.4 199.8)">17</text>
<text x="400.9" y="199.8" transform="rotate(-90 400.9 199.8)">16</text>
<text x="403.5" y="199.8" transform="rotate(-90 403.5 199.8)">15</text>
<text x="406" y="199.8" transform="rotate(-90 406 199.8)">14</text>
<text x="408.6" y="199.8" transform="rotate(-90 408.6 199.8)">13</text>
<text x="292.1" y="313.7" transform="rotate(-90 292.1 313.7)">2</text>
<text x="292.9" y="317.5" transform="rotate(-90 292.9 317.5)">2</text>
<text x="292.9" y="321.3" transform="rotate(-90 292.9 321.3)">1</text>
<text x="292.1" y="325.1" transform="rotate(-90 292.1 325.1)">1</text>
<text x="302.6" y="329.9">1</text>
<text x="302.6" y="332.5">2</text>
<text x="302.6" y="335">3</text>
<text x="307.1" y="330.7">VBUS</text>
<text x="307.1" y="333.3">D-</text>
<text x="307.1" y="335.8">D+</text>
<text x="302.6" y="337.6">4</text>
<text x="302.6" y="340.1">5</text>
<text x="307.1" y="338.4">GND</text>
<text x="307.1" y="340.9">GND</text>
<text x="302.6" y="342.6">6</text>
<text x="307.1" y="343.4">GND</text>
<text x="443" y="348">COMPANY:</text>
<text x="443" y="360.7">TITLE:</text>
<text x="379.5" y="369.6">DRAWN:</text>
<text x="417.6" y="369.6">DATED:</text>
<text x="379.5" y="379.7">CHECKED:</text>
<text x="417.6" y="379.7">DATED:</text>
<text x="453.4" y="381">CODE:</text>
<text x="477.5" y="381">SIZE:</text>
<text x="514.4" y="381">DRAWING NO:</text>
<text x="558.8" y="381">REV:</text>
<text x="379.5" y="389.9">QUALITY CONTROL:</text>
<text x="417.6" y="389.9">DATED:</text>
<text x="379.5" y="400">RELEASED:</text>
<text x="417.6" y="400">DATED:</text>
<text x="443.2" y="403.9">SCALE:</text>
<text x="524.5" y="403.9">SHEET:</text>
<text x="536.6" y="403.9">OF</text>
</g>
<g font-size="2.4" fill="#000080">
<text x="221" y="45.7">L2</text>
<text x="214.4" y="48.7">FERRITE-0603</text>
<text x="219.5" y="57.5">180R</text>
<text x="201.9" y="63.5">C42</text>
<text x="217.2" y="64">C41</text>
<text x="235" y="63.5">C43</text>
<text x="250.2" y="63.5">C45</text>
<text x="216.4" y="69">10uF</text>
<text x="216.4" y="71.5">10V</text>
<text x="361.7" y="75.4">0603</text>
<text x="228.6" y="83.8">L3</text>
<text x="361.7" y="81.4">R17</text>
<text x="222.1" y="86.8">FERRITE-0603</text>
<text x="227.1" y="95.6">180R</text>
<text x="391.2" y="92.9" transform="rotate(-90 391.2 92.9)">D2</text>
<text x="393.3" y="92.9" transform="rotate(-90 393.3 92.9)">Green</text>
<text x="201.9" y="101.6">C48</text>
<text x="362" y="99.6">C50</text>
<text x="216.4" y="107.1">10uF</text>
<text x="217.2" y="102.1">C39</text>
<text x="246.4" y="107.1">10uF</text>
<text x="247.7" y="102.1">C40</text>
<text x="360.7" y="104.5">10uF</text>
<text x="360.7" y="107.1">10V</text>
<text x="428.2" y="103.1" transform="rotate(-90 428.2 103.1)">R21</text>
<text x="434.2" y="103.1" transform="rotate(-90 434.2 103.1)">0603</text>
<text x="216.4" y="109.6">10V</text>
<text x="246.4" y="109.6">10V</text>
<text x="387.3" y="108.5">0603</text>
<text x="290.8" y="118.5">C38</text>
<text x="388.5" y="114.4">R18</text>
<text x="428.2" y="119.5" transform="rotate(-90 428.2 119.5)">R20</text>
<text x="434.2" y="120.7" transform="rotate(-90 434.2 120.7)">0603</text>
<text x="274.2" y="138.7">R14</text>
<text x="295.7" y="138.7">R15</text>
<text x="273" y="144.7">0603</text>
<text x="295.7" y="144.7">0603</text>
<text x="493.8" y="177">0603</text>
<text x="450.9" y="182.9">C46</text>
<text x="466.1" y="182.9">C47</text>
<text x="493.8" y="183">R19</text>
<text x="262.9" y="213.4">C33</text>
<text x="280.6" y="212.6">0603</text>
<text x="303.3" y="212.6">0603</text>
<text x="281.8" y="218.6">R12</text>
<text x="303.3" y="218.6">R13</text>
<text x="298.5" y="238.8">C37</text>
<text x="402.3" y="248.2">0603</text>
<text x="417.8" y="251.5">C44</text>
<text x="402.3" y="254.1">R16</text>
<text x="111" y="265.7" transform="rotate(-90 111 265.7)">0603</text>
<text x="117" y="265.7" transform="rotate(-90 117 265.7)">R10</text>
<text x="205" y="265.7" transform="rotate(-90 205 265.7)">0603</text>
<text x="211" y="265.7" transform="rotate(-90 211 265.7)">R8</text>
<text x="93.8" y="278.4">R11</text>
<text x="129.1" y="276.9">C36</text>
<text x="201.9" y="281.9">C34</text>
<text x="219.1" y="280.7" transform="rotate(-90 219.1 280.7)">R9</text>
<text x="92.6" y="284.4">0603</text>
<text x="223.8" y="283.3" transform="rotate(-90 223.8 283.3)">0603</text>
<text x="196.9" y="294.6">C35</text>
<text x="122.9" y="319">R5</text>
<text x="268.8" y="322.6">C31</text>
<text x="286.6" y="322.6" transform="rotate(-90 286.6 322.6)">500 mA</text>
<text x="122.9" y="325">0603</text>
<text x="258.1" y="329.2" transform="rotate(-90 258.1 329.2)">R6</text>
<text x="264" y="329.2" transform="rotate(-90 264 329.2)">0603</text>
<text x="181.6" y="337.8">C29</text>
<text x="245.4" y="341.7" transform="rotate(-90 245.4 341.7)">R7</text>
<text x="251.3" y="344.3" transform="rotate(-90 251.3 344.3)">0603</text>
<text x="261.2" y="342.9">C30</text>
<text x="266.3" y="355.6">C32</text>
</g>
<g font-size="2.4" fill="#f00">
<text x="355.2" y="62.2">+3V3</text>
<text x="200.7" y="74.9">GND</text>
<text x="215.9" y="74.9">GND</text>
<text x="233.7" y="74.9">GND</text>
<text x="248.9" y="74.9">GND</text>
<text x="504.2" y="97.3">CLK-50MHZ</text>
<text x="289.6" y="104.5">GND</text>
<text x="446.8" y="107.4">GND</text>
<text x="467.4" y="108">GND</text>
<text x="200.7" y="113">GND</text>
<text x="215.9" y="113">GND</text>
<text x="246.4" y="113">GND</text>
<text x="360.7" y="110.5">GND</text>
<text x="406.9" y="116.6">GND</text>
<text x="247.1" y="133.1">GND</text>
<text x="267.5" y="148.3">GND</text>
<text x="451.1" y="149.9">PA12/ETX0</text>
<text x="335.5" y="150.6">GND</text>
<text x="451.1" y="152.4">PA13/ETX1</text>
<text x="451.1" y="154.9">PA16/ETXEN</text>
<text x="451.1" y="160">PC31/ETH-INT</text>
<text x="445.8" y="166.6">GND</text>
<text x="451.1" y="167.6">PA18/ERXER</text>
<text x="509.5" y="172.7">PA17/ERXDV</text>
<text x="476.1" y="177.4">+3V3</text>
<text x="492.8" y="191.8">GND</text>
<text x="449.6" y="194.3">GND</text>
<text x="464.8" y="194.3">GND</text>
<text x="375.7" y="217.2">GND</text>
<text x="394.7" y="217.9">GND</text>
<text x="404.4" y="217.2">GND</text>
<text x="382.7" y="237.3" transform="rotate(-90 382.7 237.3)">PA14/ERX0</text>
<text x="385.2" y="237.3" transform="rotate(-90 385.2 237.3)">PA15/ERX1</text>
<text x="392.8" y="237.8" transform="rotate(-90 392.8 237.8)">PA20/EMDC</text>
<text x="395.4" y="239" transform="rotate(-90 395.4 239)">PA21/EMDIO</text>
<text x="402.5" y="238.8" transform="rotate(-90 402.5 238.8)">CLK-50MHZ</text>
<text x="297.2" y="252.7">GND</text>
<text x="57.7" y="269.2">PC5/USB_VBUS</text>
<text x="245.4" y="269.2">DDM</text>
<text x="408.9" y="268">GND</text>
<text x="250.4" y="274.3">DDP</text>
<text x="289.8" y="298.4">+5V</text>
<text x="99.1" y="301.2">GND</text>
<text x="134.9" y="301.5">GND</text>
<text x="144.8" y="301.5">GND</text>
<text x="160" y="302">GND</text>
<text x="170.9" y="301.5">GND</text>
<text x="189.9" y="316.5">GNDGND</text>
<text x="269.4" y="313.7">GND</text>
<text x="73" y="335.3">PA4/RTS2/MCDB2</text>
<text x="73.3" y="330.2">PA3/SPIO_NPCS0</text>
<text x="210.4" y="332.7">HDMA</text>
<text x="210.8" y="335.3">HDPA</text>
<text x="73" y="340.4">PA5/CTS2/MCDB1</text>
<text x="75.1" y="345.4">PA0/SPI0_MISO</text>
<text x="81" y="350.5">PA8/MCCK</text>
<text x="180.3" y="351.8">GND</text>
<text x="75.1" y="355.6">PA1/SPI0_MOSI</text>
<text x="299.7" y="356.9">GND</text>
<text x="78.3" y="360.7">PC13/SD-WP</text>
<text x="78.9" y="365.8">PC14/SD-CD</text>
<text x="267.2" y="377.4">GNDGND</text>
<text x="165.6" y="378.2">GND</text>
</g>
<g font-size="2.3" fill="#f00">
<text x="262" y="58.8" transform="rotate(-90 262 58.8)">+1V8-ETH</text>
<text x="181.6" y="61.6" transform="rotate(-90 181.6 61.6)">+1V8-ETH-OUT</text>
<text x="393.3" y="77.5">+3V3</text>
<text x="461.9" y="85.1">+3V3</text>
<text x="170.1" y="92.2">+3V3_ETH</text>
<text x="260.8" y="92.2">+3V3</text>
<text x="504.3" y="104">+3V3</text>
<text x="445.9" y="112.3">+3V3</text>
<text x="328" y="158.2">+1V8-ETH</text>
<text x="322.5" y="162.8">+1V8-ETH-OUT</text>
<text x="327.6" y="166.1">+3V3_ETH</text>
<text x="445.9" y="163.1">+1V8-ETH</text>
<text x="270.2" y="186.4">+3V3_ETH</text>
<text x="257.3" y="237.7">GND</text>
<text x="116.5" y="303.5">+3V3</text>
<text x="164.7" y="318.8">+3V3</text>
</g>
<g font-size="2.3" fill="#000080">
<text x="201.9" y="65.6">100pF</text>
<text x="235" y="65.6">100pF</text>
<text x="250.2" y="65.6">100pF</text>
<text x="201.9" y="70.4">0402</text>
<text x="235" y="70.4">0402</text>
<text x="250.2" y="70.4">0402</text>
<text x="361.7" y="79">10k</text>
<text x="472.7" y="93.5">50MHz</text>
<text x="201.9" y="103.7">100pF</text>
<text x="430.6" y="103.1" transform="rotate(-90 430.6 103.1)">10k</text>
<text x="201.9" y="108.5">0402</text>
<text x="290.8" y="111.5">0402</text>
<text x="387.3" y="112">220R</text>
<text x="290.8" y="116.3">100nF</text>
<text x="430.6" y="119.1" transform="rotate(-90 430.6 119.1)">10k</text>
<text x="273" y="141.1">49R9</text>
<text x="295.7" y="141.1">49R9</text>
<text x="450.9" y="185">100pF</text>
<text x="466.1" y="185">100pF</text>
<text x="493.8" y="180.6">10k</text>
<text x="450.9" y="189.8">0402</text>
<text x="466.1" y="189.8">0402</text>
<text x="262.9" y="215.5">100nF</text>
<text x="262.9" y="220.3">0402</text>
<text x="280.6" y="216.2">49R9</text>
<text x="303.3" y="216.2">49R9</text>
<text x="298.5" y="240.9">100nF</text>
<text x="298.5" y="245.7">0402</text>
<text x="402.3" y="251.7">6k49</text>
<text x="417.8" y="253.6">100pF</text>
<text x="417.8" y="258.4">0402</text>
<text x="114.6" y="265.7" transform="rotate(-90 114.6 265.7)">15k</text>
<text x="160" y="265.9">J10</text>
<text x="208.5" y="265.7" transform="rotate(-90 208.5 265.7)">39R</text>
<text x="94.2" y="280.8">22k</text>
<text x="126.9" y="279">100pF</text>
<text x="221.5" y="282" transform="rotate(-90 221.5 282)">39R</text>
<text x="128.1" y="283.8">0402</text>
<text x="201.9" y="284.1">100pF</text>
<text x="201.9" y="288.9">0402</text>
<text x="196.9" y="296.8">100pF</text>
<text x="196.9" y="301.6">0402</text>
<text x="122.9" y="321.4">10k</text>
<text x="141.1" y="324.1">J8</text>
<text x="260.4" y="329.2" transform="rotate(-90 260.4 329.2)">39R</text>
<text x="266.6" y="324.7">100pF</text>
<text x="267.8" y="329.5">0402</text>
<text x="181.6" y="339.9">100pF</text>
<text x="181.6" y="344.8">0402</text>
<text x="247.7" y="342.9" transform="rotate(-90 247.7 342.9)">39R</text>
<text x="259" y="345">100pF</text>
<text x="260.2" y="349.8">0402</text>
<text x="264.1" y="357.7">100pF</text>
<text x="265.2" y="362.5">0402</text>
<text x="134.2" y="373.5">SDCARD-CONN</text>
</g>
<g font-size="2.3">
<text x="356.6" y="75.3">2</text>
<text x="356.4" y="85.9">1</text>
<text x="422.1" y="104.9" transform="rotate(-90 422.1 104.9)">1</text>
<text x="436" y="105.2" transform="rotate(-90 436 105.2)">2</text>
<text x="396.4" y="108.3">2</text>
<text x="396.7" y="118.9">1</text>
<text x="422.1" y="114.9" transform="rotate(-90 422.1 114.9)">1</text>
<text x="436" y="114.6" transform="rotate(-90 436 114.6)">2</text>
<text x="278.8" y="132.6">1</text>
<text x="293.9" y="132.6">1</text>
<text x="279.1" y="146.4">2</text>
<text x="293.6" y="146.4">2</text>
<text x="488.7" y="176.9">2</text>
<text x="488.4" y="187.5">1</text>
<text x="289.8" y="212.4">2</text>
<text x="298.2" y="212.4">2</text>
<text x="290" y="223">1</text>
<text x="297.9" y="223">1</text>
<text x="397.3" y="248">2</text>
<text x="397" y="258.6">1</text>
<text x="110.8" y="268.7" transform="rotate(-90 110.8 268.7)">2</text>
<text x="121.4" y="269" transform="rotate(-90 121.4 269)">1</text>
<text x="152.5" y="269.2">1 VBUS</text>
<text x="175.3" y="269">D- 2</text>
<text x="204.8" y="268.7" transform="rotate(-90 204.8 268.7)">2</text>
<text x="215.4" y="269" transform="rotate(-90 215.4 269)">1</text>
<text x="100.5" y="272.3">1</text>
<text x="152.5" y="274.3">4 GND</text>
<text x="174.8" y="273.8">D+ 3</text>
<text x="217.5" y="273.9" transform="rotate(-90 217.5 273.9)">2</text>
<text x="228.1" y="273.9" transform="rotate(-90 228.1 273.9)">1</text>
<text x="100.8" y="286.1">2</text>
<text x="162.3" y="284.1" transform="rotate(-90 162.3 284.1)">5 GND</text>
<text x="172.5" y="284.1" transform="rotate(-90 172.5 284.1)">6GND</text>
<text x="120.1" y="314.7">1</text>
<text x="120.1" y="324.7">2</text>
<text x="127.2" y="329.9">1</text>
<text x="156" y="329.9">4</text>
<text x="127.2" y="335">9</text>
<text x="130.6" y="330.8">DAT3</text>
<text x="130.6" y="335.8">DAT2</text>
<text x="149.3" y="330.8">VDD</text>
<text x="149.8" y="335.8">VSS</text>
<text x="156" y="335">3</text>
<text x="253.7" y="332" transform="rotate(-90 253.7 332)">1</text>
<text x="263.7" y="332" transform="rotate(-90 263.7 332)">2</text>
<text x="127.2" y="340.1">8</text>
<text x="130.6" y="340.9">DAT1/IRQ</text>
<text x="149.8" y="340.9">VSS</text>
<text x="156" y="340.1">6</text>
<text x="241" y="337.4" transform="rotate(-90 241 337.4)">1</text>
<text x="251" y="337.4" transform="rotate(-90 251 337.4)">2</text>
<text x="127.2" y="345.2">7</text>
<text x="130.6" y="346">DAT0</text>
<text x="149.8" y="346">VSS</text>
<text x="156" y="345.2">12</text>
<text x="127.2" y="350.3">5</text>
<text x="130.6" y="351.1">CLK</text>
<text x="149.8" y="351.1">VSS</text>
<text x="156" y="350.3">13</text>
<text x="127.2" y="355.3">2</text>
<text x="130.6" y="356.2">CMD</text>
<text x="149.8" y="356.2">VSS</text>
<text x="156" y="355.3">14</text>
<text x="125.9" y="360.4">11</text>
<text x="125.9" y="365.5">10</text>
<text x="130.6" y="361.2">WP</text>
<text x="149.8" y="361.2">VSS</text>
<text x="156" y="360.4">15</text>
<text x="130.6" y="366.3">CD</text>
</g>
<g font-size="2.2" fill="#000080">
<text x="365" y="130.3">U5</text>
<text x="199.4" y="149.3">7</text>
<text x="199.4" y="144.2">8</text>
<text x="199.4" y="154.4">5</text>
<text x="215.9" y="150.6">75</text>
<text x="236.7" y="151.9">1nF</text>
<text x="199.4" y="159.5">4</text>
<text x="215.9" y="160.5">75</text>
<text x="229.4" y="162">75</text>
<text x="234.2" y="162">75</text>
<text x="199.4" y="172.2">6</text>
<text x="204.5" y="172.2">RX-</text>
<text x="199.4" y="182.3">3</text>
<text x="204.5" y="182.3">RX+</text>
<text x="199.4" y="192.5">2</text>
<text x="204.5" y="192.5">TX-</text>
<text x="199.4" y="202.7">1</text>
<text x="204.5" y="202.7">TX+</text>
<text x="412.8" y="198.4">KSZ8041TL / KSZ8041FTL</text>
<text x="247.7" y="205.4">J11</text>
<text x="288.8" y="322.6" transform="rotate(-90 288.8 322.6)">F1</text>
<text x="320" y="321.8">J9</text>
</g>
</svg>
